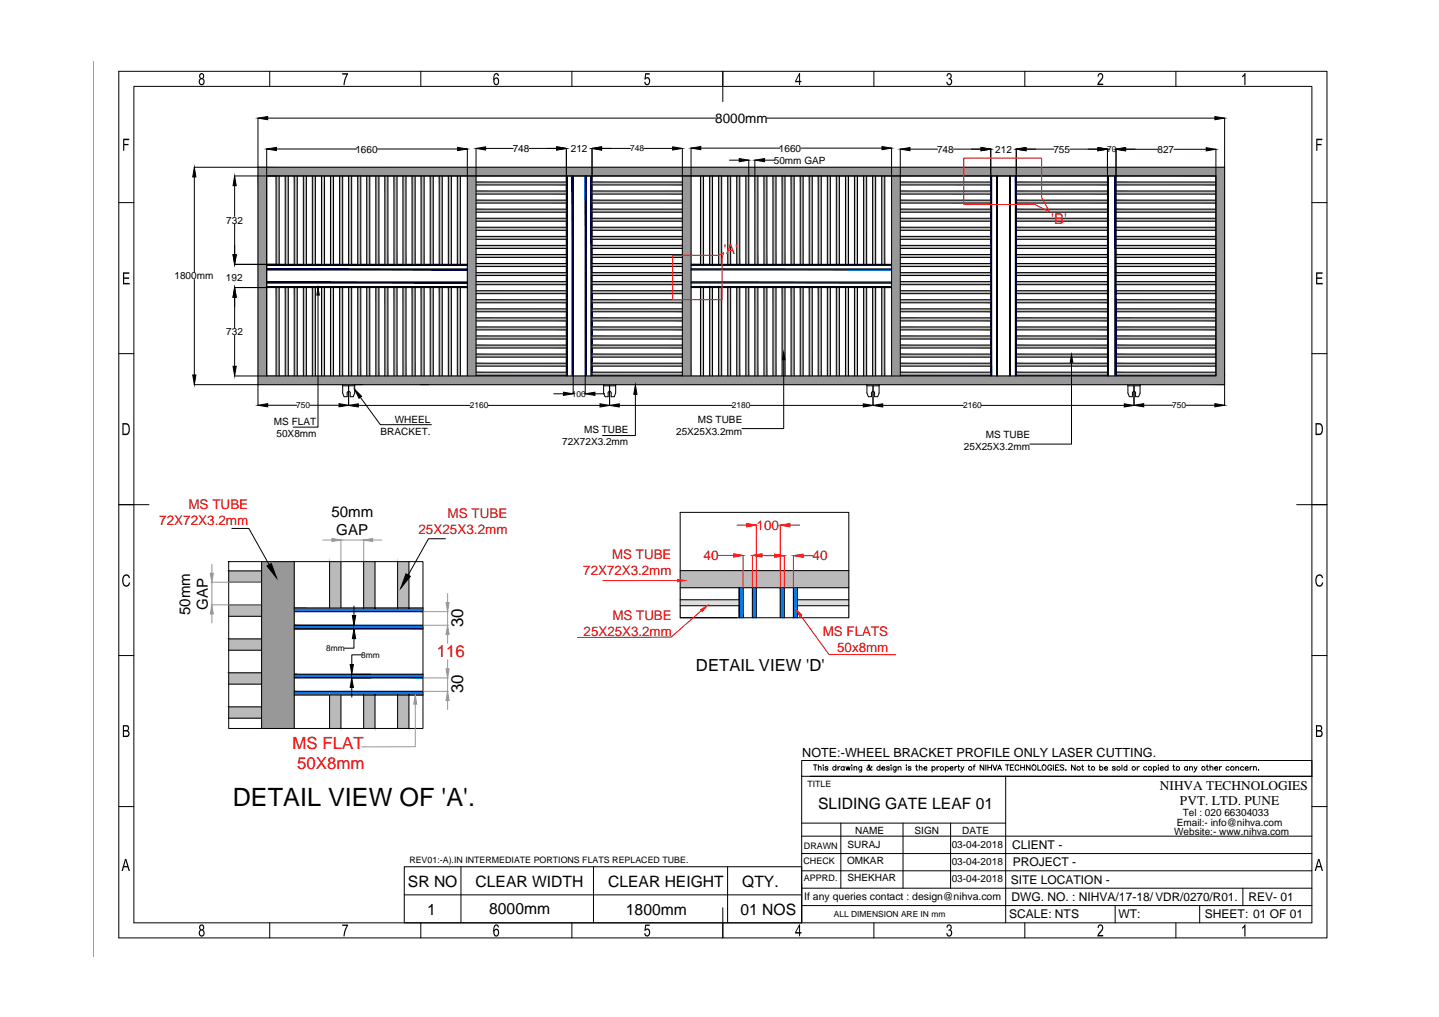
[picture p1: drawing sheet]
<svg xmlns="http://www.w3.org/2000/svg" width="420mm" height="297mm" viewBox="0 0 420 297" stroke-linecap="round" stroke-linejoin="round" font-family="sans-serif">
<!-- layer: 0 -->
<g fill="#bababa" stroke="#bababa" stroke-width=".29">
<path d="M209.9 74.5l.8-.4v.4z"/>
<path d="M198.6 171.7v8.7z"/>
<path d="M247.8 171.7v8.7z"/>
<path d="M325.9 53.2v.8h29.1zM325.9 53.2h29.1v.8z"/>
<path d="M296.7 53.2v.8h26.7zM296.7 53.2h26.7v.8z"/>
<path d="M325.9 55.8v.9h29.1zM325.9 55.8h29.1v.9z"/>
<path d="M296.7 55.8v.9h26.7zM296.7 55.8h26.7v.9z"/>
<path d="M325.9 58.5v.8h29.1zM325.9 58.5h29.1v.8z"/>
<path d="M296.7 58.5v.8h26.7zM296.7 58.5h26.7v.8z"/>
<path d="M325.9 61.1v.9h29.1zM325.9 61.1h29.1v.9z"/>
<path d="M296.7 61.1v.9h26.7zM296.7 61.1h26.7v.9z"/>
<path d="M325.9 63.8v.8h29.1zM325.9 63.8h29.1v.8z"/>
<path d="M296.7 63.8v.8h26.7zM296.7 63.8h26.7v.8z"/>
<path d="M325.9 66.4v.9h29.1zM325.9 66.4h29.1v.9z"/>
<path d="M296.7 66.4v.9h26.7zM296.7 66.4h26.7v.9z"/>
<path d="M325.9 69v.9h29.1zM325.9 69h29.1v.9z"/>
<path d="M296.7 69v.9h26.7zM296.7 69h26.7v.9z"/>
<path d="M325.9 71.7v.9h29.1zM325.9 71.7h29.1v.9z"/>
<path d="M296.7 71.7v.9h26.7zM296.7 71.7h26.7v.9z"/>
<path d="M325.9 74.3v.9h29.1zM325.9 74.3h29.1v.9z"/>
<path d="M296.7 74.3v.9h26.7zM296.7 74.3h26.7v.9z"/>
<path d="M325.9 77v.9h29.1zM325.9 77h29.1v.9z"/>
<path d="M296.7 77v.9h26.7zM296.7 77h26.7v.9z"/>
<path d="M325.9 79.6v.9h29.1zM325.9 79.6h29.1v.9z"/>
<path d="M296.7 79.6v.9h26.7zM296.7 79.6h26.7v.9z"/>
<path d="M325.9 82.3v.8h29.1zM325.9 82.3h29.1v.8z"/>
<path d="M296.7 82.3v.8h26.7zM296.7 82.3h26.7v.8z"/>
<path d="M325.9 84.9v.9h29.1zM325.9 84.9h29.1v.9z"/>
<path d="M296.7 84.9v.9h26.7zM296.7 84.9h26.7v.9z"/>
<path d="M325.9 87.5v.9h29.1zM325.9 87.5h29.1v.9z"/>
<path d="M296.7 87.5v.9h26.7zM296.7 87.5h26.7v.9z"/>
<path d="M325.9 90.2v.9h29.1zM325.9 90.2h29.1v.9z"/>
<path d="M296.7 90.2v.9h26.7zM296.7 90.2h26.7v.9z"/>
<path d="M325.9 92.8v.9h29.1zM325.9 92.8h29.1v.9z"/>
<path d="M296.7 92.8v.9h26.7zM296.7 92.8h26.7v.9z"/>
<path d="M325.9 95.5v.9h29.1zM325.9 95.5h29.1v.9z"/>
<path d="M296.7 95.5v.9h26.7zM296.7 95.5h26.7v.9z"/>
<path d="M325.9 98.1v.9h29.1zM325.9 98.1h29.1v.9z"/>
<path d="M296.7 98.1v.9h26.7zM296.7 98.1h26.7v.9z"/>
<path d="M325.9 100.8v.8h29.1zM325.9 100.8h29.1v.8z"/>
<path d="M296.7 100.8v.8h26.7zM296.7 100.8h26.7v.8z"/>
<path d="M325.9 103.4v.9h29.1zM325.9 103.4h29.1v.9z"/>
<path d="M296.7 103.4v.9h26.7zM296.7 103.4h26.7v.9z"/>
<path d="M325.9 106.1v.8h29.1zM325.9 106.1h29.1v.8z"/>
<path d="M296.7 106.1v.8h26.7zM296.7 106.1h26.7v.8z"/>
<path d="M325.9 108.7v.9h29.1zM325.9 108.7h29.1v.9z"/>
<path d="M296.7 108.7v.9h26.7zM296.7 108.7h26.7v.9z"/>
<path d="M133.5 84v25.8h.9zM133.5 84h.9v25.8z"/>
<path d="M130.9 84v25.8h.9zM130.9 84h.9v25.8z"/>
<path d="M128.2 84v25.8h.9zM128.2 84h.9v25.8z"/>
<path d="M125.6 84v25.8h.9zM125.6 84h.9v25.8z"/>
<path d="M123 84v25.8h.8zM123 84h.8v25.8z"/>
<path d="M120.3 84v25.8h.9zM120.3 84h.9v25.8z"/>
<path d="M117.7 84v25.8h.8zM117.7 84h.8v25.8z"/>
<path d="M115 84v25.8h.9zM115 84h.9v25.8z"/>
<path d="M112.4 84v25.8h.9zM112.4 84h.9v25.8z"/>
<path d="M109.7 84v25.8h.9zM109.7 84h.9v25.8z"/>
<path d="M107.1 84v25.8h.9zM107.1 84h.9v25.8z"/>
<path d="M104.5 84v25.8h.8zM104.5 84h.8v25.8z"/>
<path d="M101.8 84v25.8h.9zM101.8 84h.9v25.8z"/>
<path d="M99.2 84v25.8h.8zM99.2 84h.8v25.8z"/>
<path d="M96.5 84v25.8h.9zM96.5 84h.9v25.8z"/>
<path d="M93.9 84v25.8h.9zM93.9 84h.9v25.8z"/>
<path d="M91.2 84v25.8h.9zM91.2 84h.9v25.8z"/>
<path d="M88.6 84v25.8h.9zM88.6 84h.9v25.8z"/>
<path d="M85.9 84v25.8h.9zM85.9 84h.9v25.8z"/>
<path d="M83.3 84v25.8h.9zM83.3 84h.9v25.8z"/>
<path d="M80.6 84v25.8h.9zM80.6 84h.9v25.8z"/>
<path d="M139 53.2v.8h26.4zM139 53.2h26.4v.8z"/>
<path d="M139 55.8v.9h26.4zM139 55.8h26.4v.9z"/>
<path d="M139 58.5v.8h26.4zM139 58.5h26.4v.8z"/>
<path d="M139 61.1v.9h26.4zM139 61.1h26.4v.9z"/>
<path d="M139 63.8v.8h26.4zM139 63.8h26.4v.8z"/>
<path d="M139 66.4v.9h26.4zM139 66.4h26.4v.9z"/>
<path d="M139 69v.9h26.4zM139 69h26.4v.9z"/>
<path d="M139 71.7v.9h26.4zM139 71.7h26.4v.9z"/>
<path d="M139 74.3v.9h26.4zM139 74.3h26.4v.9z"/>
<path d="M139 77v.9h26.4zM139 77h26.4v.9z"/>
<path d="M139 79.6v.9h26.4zM139 79.6h26.4v.9z"/>
<path d="M139 82.3v.8h26.4zM139 82.3h26.4v.8z"/>
<path d="M139 84.9v.9h26.4zM139 84.9h26.4v.9z"/>
<path d="M139 87.5v.9h26.4zM139 87.5h26.4v.9z"/>
<path d="M139 90.2v.9h26.4zM139 90.2h26.4v.9z"/>
<path d="M139 92.8v.9h26.4zM139 92.8h26.4v.9z"/>
<path d="M139 95.5v.9h26.4zM139 95.5h26.4v.9z"/>
<path d="M139 98.1v.9h26.4zM139 98.1h26.4v.9z"/>
<path d="M139 100.8v.8h26.4zM139 100.8h26.4v.8z"/>
<path d="M139 103.4v.9h26.4zM139 103.4h26.4v.9z"/>
<path d="M139 106.1v.8h26.4zM139 106.1h26.4v.8z"/>
<path d="M139 108.7v.9h26.4zM139 108.7h26.4v.9z"/>
<path d="M172.9 53.2v.8h26.3zM172.9 53.2h26.3v.8z"/>
<path d="M172.9 55.8v.9h26.3zM172.9 55.8h26.3v.9z"/>
<path d="M172.9 58.5v.8h26.3zM172.9 58.5h26.3v.8z"/>
<path d="M172.9 61.1v.9h26.3zM172.9 61.1h26.3v.9z"/>
<path d="M172.9 63.8v.8h26.3zM172.9 63.8h26.3v.8z"/>
<path d="M172.9 66.4v.9h26.3zM172.9 66.4h26.3v.9z"/>
<path d="M172.9 69v.9h26.3zM172.9 69h26.3v.9z"/>
<path d="M172.9 71.7v.9h26.3zM172.9 71.7h26.3v.9z"/>
<path d="M172.9 74.3v.2h26.3zM172.9 74.3h26.3v.2z"/>
<path d="M196.4 74.5v.7h2.8zM196.4 74.5h2.8v.7z"/>
<path d="M172.9 74.5v.7h23.5zM172.9 74.5h23.5v.7z"/>
<path d="M196.4 77v.9h2.8zM196.4 77h2.8v.9z"/>
<path d="M172.9 77v.9h23.5zM172.9 77h23.5v.9z"/>
<path d="M196.4 79.6v.9h2.8zM196.4 79.6h2.8v.9z"/>
<path d="M172.9 79.6v.9h23.5zM172.9 79.6h23.5v.9z"/>
<path d="M196.4 82.3v.8h2.8zM196.4 82.3h2.8v.8z"/>
<path d="M172.9 82.3v.8h23.5zM172.9 82.3h23.5v.8z"/>
<path d="M196.4 84.9v.9h2.8zM196.4 84.9h2.8v.9z"/>
<path d="M172.9 84.9v.9h23.5zM172.9 84.9h23.5v.9z"/>
<path d="M172.9 87.5v.9h26.3zM172.9 87.5h26.3v.9z"/>
<path d="M172.9 90.2v.9h26.3zM172.9 90.2h26.3v.9z"/>
<path d="M172.9 92.8v.9h26.3zM172.9 92.8h26.3v.9z"/>
<path d="M172.9 95.5v.9h26.3zM172.9 95.5h26.3v.9z"/>
<path d="M172.9 98.1v.9h26.3zM172.9 98.1h26.3v.9z"/>
<path d="M172.9 100.8v.8h26.3zM172.9 100.8h26.3v.8z"/>
<path d="M172.9 103.4v.9h26.3zM172.9 103.4h26.3v.9z"/>
<path d="M172.9 106.1v.8h26.3zM172.9 106.1h26.3v.8z"/>
<path d="M172.9 108.7v.9h26.3zM172.9 108.7h26.3v.9z"/>
<path d="M209.8 51.4v22.7h.9zM209.8 51.4h.9v22.7z"/>
<path d="M209.8 74.1l.1 .4zM209.8 74.1h.9l-.8 .4z"/>
<path d="M207.2 51.4v23.1h.8zM207.2 51.4h.8v23.1z"/>
<path d="M204.5 51.4v23.1h.9zM204.5 51.4h.9v23.1z"/>
<path d="M257.4 51.4v25.8h.9zM257.4 51.4h.9v25.8z"/>
<path d="M254.8 51.4v25.8h.9zM254.8 51.4h.9v25.8z"/>
<path d="M252.2 51.4v25.8h.8zM252.2 51.4h.8v25.8z"/>
<path d="M249.5 51.4v25.8h.9zM249.5 51.4h.9v25.8z"/>
<path d="M246.9 51.4v25.8h.8zM246.9 51.4h.8v25.8z"/>
<path d="M244.2 51.4v25.8h.9zM244.2 51.4h.9v25.8z"/>
<path d="M241.6 51.4v25.8h.9zM241.6 51.4h.9v25.8z"/>
<path d="M238.9 51.4v25.8h.9zM238.9 51.4h.9v25.8z"/>
<path d="M236.3 51.4v25.8h.9zM236.3 51.4h.9v25.8z"/>
<path d="M233.7 51.4v25.8h.8zM233.7 51.4h.8v25.8z"/>
<path d="M231 51.4v25.8h.9zM231 51.4h.9v25.8z"/>
<path d="M228.4 51.4v25.8h.8zM228.4 51.4h.8v25.8z"/>
<path d="M225.7 51.4v25.8h.9zM225.7 51.4h.9v25.8z"/>
<path d="M223.1 51.4v25.8h.8zM223.1 51.4h.8v25.8z"/>
<path d="M220.4 51.4v25.8h.9zM220.4 51.4h.9v25.8z"/>
<path d="M217.8 51.4v25.8h.8zM217.8 51.4h.8v25.8z"/>
<path d="M215.1 51.4v25.8h.9zM215.1 51.4h.9v25.8z"/>
<path d="M212.5 51.4v25.8h.8zM212.5 51.4h.8v25.8z"/>
<path d="M209.8 74.5v2.7h.9zM209.8 74.5h.9v2.7z"/>
<path d="M207.2 74.5v2.7h.8zM207.2 74.5h.8v2.7z"/>
<path d="M204.5 74.5v2.7h.9zM204.5 74.5h.9v2.7z"/>
<path d="M209.8 84v3.5h.9zM209.8 84h.9v3.5z"/>
<path d="M207.2 84v3.5h.8zM207.2 84h.8v3.5z"/>
<path d="M204.5 84v3.5h.9zM204.5 84h.9v3.5z"/>
<path d="M257.4 84v25.8h.9zM257.4 84h.9v25.8z"/>
<path d="M254.8 84v25.8h.9zM254.8 84h.9v25.8z"/>
<path d="M252.2 84v25.8h.8zM252.2 84h.8v25.8z"/>
<path d="M249.5 84v25.8h.9zM249.5 84h.9v25.8z"/>
<path d="M246.9 84v25.8h.8zM246.9 84h.8v25.8z"/>
<path d="M244.2 84v25.8h.9zM244.2 84h.9v25.8z"/>
<path d="M241.6 84v25.8h.9zM241.6 84h.9v25.8z"/>
<path d="M238.9 84v25.8h.9zM238.9 84h.9v25.8z"/>
<path d="M236.3 84v25.8h.9zM236.3 84h.9v25.8z"/>
<path d="M233.7 84v25.8h.8zM233.7 84h.8v25.8z"/>
<path d="M231 84v25.8h.9zM231 84h.9v25.8z"/>
<path d="M228.4 84v25.8h.8zM228.4 84h.8v25.8z"/>
<path d="M225.7 84v25.8h.9zM225.7 84h.9v25.8z"/>
<path d="M223.1 84v25.8h.8zM223.1 84h.8v25.8z"/>
<path d="M220.4 84v25.8h.9zM220.4 84h.9v25.8z"/>
<path d="M217.8 84v25.8h.8zM217.8 84h.8v25.8z"/>
<path d="M215.1 84v25.8h.9zM215.1 84h.9v25.8z"/>
<path d="M212.5 84v25.8h.8zM212.5 84h.8v25.8z"/>
<path d="M209.8 87.5v22.3h.9zM209.8 87.5h.9v22.3z"/>
<path d="M207.2 87.5v22.3h.8zM207.2 87.5h.8v22.3z"/>
<path d="M204.5 87.5v22.3h.9zM204.5 87.5h.9v22.3z"/>
<path d="M80.6 51.4v25.8h.9zM80.6 51.4h.9v25.8z"/>
<path d="M115 51.4v25.8h.9zM115 51.4h.9v25.8z"/>
<path d="M112.4 51.4v25.8h.9zM112.4 51.4h.9v25.8z"/>
<path d="M99.2 51.4v25.8h.8zM99.2 51.4h.8v25.8z"/>
<path d="M130.9 51.4v25.8h.9zM130.9 51.4h.9v25.8z"/>
<path d="M107.1 51.4v25.8h.9zM107.1 51.4h.9v25.8z"/>
<path d="M133.5 51.4v25.8h.9zM133.5 51.4h.9v25.8z"/>
<path d="M117.7 51.4v25.8h.8zM117.7 51.4h.8v25.8z"/>
<path d="M109.7 51.4v25.8h.9zM109.7 51.4h.9v25.8z"/>
<path d="M104.5 51.4v25.8h.8zM104.5 51.4h.8v25.8z"/>
<path d="M125.6 51.4v25.8h.9zM125.6 51.4h.9v25.8z"/>
<path d="M91.2 51.4v25.8h.9zM91.2 51.4h.9v25.8z"/>
<path d="M85.9 51.4v25.8h.9zM85.9 51.4h.9v25.8z"/>
<path d="M128.2 51.4v25.8h.9zM128.2 51.4h.9v25.8z"/>
<path d="M123 51.4v25.8h.8zM123 51.4h.8v25.8z"/>
<path d="M101.8 51.4v25.8h.9zM101.8 51.4h.9v25.8z"/>
<path d="M96.5 51.4v25.8h.9zM96.5 51.4h.9v25.8z"/>
<path d="M93.9 51.4v25.8h.9zM93.9 51.4h.9v25.8z"/>
<path d="M83.3 51.4v25.8h.9zM83.3 51.4h.9v25.8z"/>
<path d="M88.6 51.4v25.8h.9zM88.6 51.4h.9v25.8z"/>
<path d="M120.3 51.4v25.8h.9zM120.3 51.4h.9v25.8z"/>
<path d="M280.9 53.2v.8h8.4zM280.9 53.2h8.4v.8z"/>
<path d="M262.9 53.2v.8h18zM262.9 53.2h18v.8z"/>
<path d="M280.9 55.8v.9h8.4zM280.9 55.8h8.4v.9z"/>
<path d="M262.9 55.8v.9h18zM262.9 55.8h18v.9z"/>
<path d="M280.9 58.5v.8h8.4zM280.9 58.5h8.4v.8z"/>
<path d="M262.9 58.5v.8h18zM262.9 58.5h18v.8z"/>
<path d="M262.9 61.1v.9h26.4zM262.9 61.1h26.4v.9z"/>
<path d="M262.9 63.8v.8h26.4zM262.9 63.8h26.4v.8z"/>
<path d="M262.9 66.4v.9h26.4zM262.9 66.4h26.4v.9z"/>
<path d="M262.9 69v.9h26.4zM262.9 69h26.4v.9z"/>
<path d="M262.9 71.7v.9h26.4zM262.9 71.7h26.4v.9z"/>
<path d="M262.9 74.3v.9h26.4zM262.9 74.3h26.4v.9z"/>
<path d="M262.9 77v.9h26.4zM262.9 77h26.4v.9z"/>
<path d="M262.9 79.6v.9h26.4zM262.9 79.6h26.4v.9z"/>
<path d="M262.9 82.3v.8h26.4zM262.9 82.3h26.4v.8z"/>
<path d="M262.9 84.9v.9h26.4zM262.9 84.9h26.4v.9z"/>
<path d="M262.9 87.5v.9h26.4zM262.9 87.5h26.4v.9z"/>
<path d="M262.9 90.2v.9h26.4zM262.9 90.2h26.4v.9z"/>
<path d="M262.9 92.8v.9h26.4zM262.9 92.8h26.4v.9z"/>
<path d="M262.9 95.5v.9h26.4zM262.9 95.5h26.4v.9z"/>
<path d="M262.9 98.1v.9h26.4zM262.9 98.1h26.4v.9z"/>
<path d="M262.9 100.8v.8h26.4zM262.9 100.8h26.4v.8z"/>
<path d="M262.9 103.4v.9h26.4zM262.9 103.4h26.4v.9z"/>
<path d="M262.9 106.1v.8h26.4zM262.9 106.1h26.4v.8z"/>
<path d="M262.9 108.7v.9h26.4zM262.9 108.7h26.4v.9z"/>
<path d="M106.2 203v9.8h3.3zM106.2 203h3.3v9.8z"/>
<path d="M116.1 203v9.8h3.3zM116.1 203h3.3v9.8z"/>
<path d="M66.8 166.8v3.3h9.6zM66.8 166.8h9.6v3.3z"/>
<path d="M66.8 196.5v3.3h9.6zM66.8 196.5h9.6v3.3z"/>
<path d="M66.8 186.6v3.3h9.6zM66.8 186.6h9.6v3.3z"/>
<path d="M66.8 176.7v3.3h9.6zM66.8 176.7h9.6v3.3z"/>
<path d="M66.8 206.5v3.3h9.6zM66.8 206.5h9.6v3.3z"/>
<path d="M116.1 164v13.6h3.3zM116.1 164h3.3v13.6z"/>
<path d="M106.2 164v13.6h3.3zM106.2 164h3.3v13.6z"/>
<path d="M96.2 164v13.6h3.3zM96.2 164h3.3v13.6z"/>
<path d="M96.2 203v9.8h3.3zM96.2 203h3.3v9.8z"/>
<path d="M198.6 166.7v5h49.2zM198.6 166.7h49.2v5z"/>
</g>
<g fill="#989898" stroke="#989898" stroke-width=".29">
<path d="M130.2 176h.9l-.4 2.6z"/>
<path d="M130.7 182.6l.4 2.7h-.9z"/>
<path d="M130.2 195.3h.9l-.4 2.7z"/>
<path d="M130.7 201.9l.4 2.7h-.9z"/>
<path d="M121.3 203l.4 2.7h-.9z"/>
<path d="M96.9 157.3l2.6 .4-2.6 .5z"/>
<path d="M106.2 157.7l2.6-.4v.9z"/>
<path d="M61.4 167.4h.9l-.4 2.7z"/>
<path d="M61.9 176.7l.4 2.6h-.9z"/>
<path d="M136.5 51.4v58.4h2.5zM136.5 51.4h2.5v58.4z"/>
<path d="M260.3 51.4v58.4h2.6zM260.3 51.4h2.6v58.4z"/>
<path d="M199.2 51.4v58.4h2.6zM199.2 51.4h2.6v58.4z"/>
<path d="M75.3 48.9v2.5h282.3zM75.3 48.9h282.3v2.5z"/>
<path d="M355 51.4v58.4h2.6zM355 51.4h2.6v58.4z"/>
<path d="M75.3 51.4v58.4h2.6zM75.3 51.4h2.6v58.4z"/>
<path d="M75.3 109.8v2.6h282.3zM75.3 109.8h282.3v2.6z"/>
<path d="M76.4 164v48.8h9.5zM76.4 164h9.5v48.8z"/>
</g>
<g fill="#00f" stroke="#00f" stroke-width=".29">
<path d="M165.4 51.4v58.4h.3zM165.4 51.4h.3v58.4z"/>
<path d="M167.1 51.4v58.4h.3zM167.1 51.4h.3v58.4z"/>
<path d="M172.6 51.4v58.4h.3zM172.6 51.4h.3v58.4z"/>
<path d="M170.9 51.4v58.4h.3zM170.9 51.4h.3v58.4z"/>
<path d="M296.5 51.4v58.4h.2zM296.5 51.4h.2v58.4z"/>
<path d="M294.8 51.4v58.4h.2zM294.8 51.4h.2v58.4z"/>
<path d="M291 51.4v58.4h.2zM291 51.4h.2v58.4z"/>
<path d="M289.3 51.4v58.4h.2zM289.3 51.4h.2v58.4z"/>
<path d="M325.6 51.4v58.4h.3zM325.6 51.4h.3v58.4z"/>
<path d="M323.4 51.4v58.4h.3zM323.4 51.4h.3v58.4z"/>
<path d="M77.9 77.2v.3h58.6zM77.9 77.2h58.6v.3z"/>
<path d="M77.9 82.4v.2h58.6zM77.9 82.4h58.6v.2z"/>
<path d="M77.9 83.7v.3h58.6zM77.9 83.7h58.6v.3z"/>
<path d="M77.9 78.6v.2h58.6zM77.9 78.6h58.6v.2z"/>
</g>
<g fill="#007fff" stroke="#007fff" stroke-width=".29">
<path d="M231.7 171.7h1.1z"/>
<path d="M227.8 171.7h1.2z"/>
<path d="M219.7 171.7h1.1z"/>
<path d="M215.8 171.7h1.2z"/>
<path d="M201.8 82.4v.2h58.5zM201.8 82.4h58.5v.2z"/>
<path d="M201.8 77.2v.3h58.5zM201.8 77.2h58.5v.3z"/>
<path d="M201.8 78.6v.2h58.5zM201.8 78.6h58.5v.2z"/>
<path d="M201.8 83.7v.3h58.5zM201.8 83.7h58.5v.3z"/>
<path d="M85.9 182.6v1.1h37.6zM85.9 182.6h37.6v1.1z"/>
<path d="M85.9 201.9v1.1h37.6zM85.9 201.9h37.6v1.1z"/>
<path d="M85.9 196.9v1.1h37.6zM85.9 196.9h37.6v1.1z"/>
<path d="M85.9 177.6v1h37.6zM85.9 177.6h37.6v1z"/>
<path d="M231.7 171.7v8.7h1.1zM231.7 171.7h1.1v8.7z"/>
<path d="M227.8 171.7v8.7h1.2zM227.8 171.7h1.2v8.7z"/>
<path d="M219.7 171.7v8.7h1.1zM219.7 171.7h1.1v8.7z"/>
<path d="M215.8 171.7v8.7h1.2zM215.8 171.7h1.2v8.7z"/>
</g>
<g fill="none" stroke="#000" stroke-width=".29">
<path d="M34.7 20.8h352.7v253.1h-352.7zM39.1 25.2h343.9v244.3h-343.9zM75.3 34.5v83.9M78.2 34.5h130.8M78.8 20.8v4.4M122.9 20.8v4.4M167 20.8v4.4M211 20.8v8.9M223.9 34.5h130.8M255.2 20.8v4.4M299.2 20.8v4.4M343.3 20.8v4.4"/>
<path d="M357.6 34.5v83.9M34.7 59.2h4.4M56.7 48.9h300.9M56.7 51.7v27.8M68.5 51.4h286.5M68.5 54.2v9M77.9 51.4h277.1v58.4h-277.1zM77.9 43.5v66.3h-9.4M80.6 51.4v25.8M80.7 43.5h23.4M81.5 51.4v25.8M83.3 51.4v25.8"/>
<path d="M84.2 51.4v25.8M85.9 51.4v25.8M86.8 51.4v25.8M88.6 51.4v25.8M89.5 51.4v25.8M91.2 51.4v25.8M92.1 51.4v25.8M93.9 51.4v25.8M94.8 51.4v25.8M96.5 51.4v25.8M97.4 51.4v25.8M99.2 51.4v25.8"/>
<path d="M100 51.4v25.8M101.8 51.4v25.8M102.7 51.4v25.8M104.5 51.4v25.8M105.3 51.4v25.8M107.1 51.4v25.8M108 51.4v25.8M109.7 51.4v25.8M110.2 43.5h23.4M110.6 51.4v25.8M112.4 51.4v25.8M113.3 51.4v25.8"/>
<path d="M115 51.4v25.8M115.9 51.4v25.8M117.7 51.4v25.8M118.5 51.4v25.8M120.3 51.4v25.8M121.2 51.4v25.8M123 51.4v25.8M123.8 51.4v25.8M125.6 51.4v25.8M126.5 51.4v25.8M128.2 51.4v25.8M129.1 51.4v25.8"/>
<path d="M130.9 51.4v25.8M131.8 51.4v25.8M133.5 51.4v25.8M134.4 51.4v25.8M136.5 43.5v66.3M139 58.5h26.4M139 59.3h26.4M139 53.2h26.4M139 43.3v66.5M139 56.7h26.4M139 54h26.4M139 55.8h26.4"/>
<path d="M141.8 43.3h8M154.5 43.3h8M165.4 43.3v66.5M165.7 51.4v58.4M167.1 51.4v58.4M167.4 51.4v63.6M170.9 51.4v63.6M171.2 51.4v58.4M172.6 51.4v58.4M172.9 58.5h26.3M172.9 59.3h26.3M172.9 53.2h26.3"/>
<path d="M172.9 43.3v66.5M172.9 56.7h26.3M172.9 54h26.3M172.9 55.8h26.3M175.7 43.3h8.4M188 43.3h8.4M199.2 43.3v66.5M201.8 43.3v66.5M204.5 51.4v25.8M204.6 43.3h23.2M205.4 51.4v25.8M207.2 51.4v25.8"/>
<path d="M208 51.4v25.8M209.8 51.4v25.8M210.7 51.4v25.8M212.5 51.4v25.8M213 46.8h2.8M213.3 51.4v25.8M215.1 51.4v25.8M216 51.4v25.8M217.8 51.4v25.8M218.6 46.8v30.4M220.4 46.8v30.4M221.3 51.4v25.8"/>
<path d="M223.1 51.4v25.8M223.2 46.8h2.8M223.9 51.4v25.8M225.7 51.4v25.8M226.6 51.4v25.8M228.4 51.4v25.8M229.2 51.4v25.8M231 51.4v25.8M231.9 51.4v25.8M233.7 51.4v25.8M233.9 43.3h23.6M234.5 51.4v25.8"/>
<path d="M236.3 51.4v25.8M237.2 51.4v25.8M238.9 51.4v25.8M239.8 51.4v25.8M241.6 51.4v25.8M242.5 51.4v25.8M244.2 51.4v25.8M245.1 51.4v25.8M246.9 51.4v25.8M247.7 51.4v25.8M249.5 51.4v25.8M250.4 51.4v25.8"/>
<path d="M252.2 51.4v25.8M253 51.4v25.8M254.8 51.4v25.8M255.7 51.4v25.8M257.4 51.4v25.8M258.3 51.4v25.8M260.3 43.3v66.5M262.9 58.5h26.4M262.9 59.3h26.4M262.9 53.2h26.4M262.9 43.6v66.2M262.9 56.7h26.4"/>
<path d="M262.9 54h26.4M262.9 55.8h26.4M265.7 43.6h8M278.4 43.6h8M289.3 43.6v66.2M289.5 51.4v58.4M291 51.4v58.4M291.2 51.4v58.4M294.8 51.4v58.4M295 51.4v58.4M296.5 51.4v58.4M296.7 58.5h26.7"/>
<path d="M296.7 59.3h26.7M296.7 53.2h26.7M296.7 56.7h26.7M296.7 54h26.7M296.7 55.8h26.7M296.7 43.6v66.2M299.6 43.6h8.1M312.4 43.6h8.2M323.4 43.6v66.2M323.7 51.4v58.4M325.6 51.4v58.4M325.9 58.5h29.1"/>
<path d="M325.9 59.3h29.1M325.9 53.2h29.1M325.9 56.7h29.1M325.9 54h29.1M325.9 55.8h29.1M325.9 43.6v66.2M328.6 43.6h9.5M342.8 43.6h9.4M355 43.6v66.2M383 59.2h4.4M68.5 77.2h68M68.5 65.4v9"/>
<path d="M77.9 77.5h58.6M77.9 78.6h58.6M77.9 78.8h58.6M139 62h26.4M139 64.6h26.4M139 61.1h26.4M139 72.6h26.4M139 63.8h26.4M139 69.9h26.4M139 75.2h26.4M139 79.6h26.4M139 71.7h26.4"/>
<path d="M139 77h26.4M139 77.9h26.4M139 74.3h26.4M139 66.4h26.4M139 67.3h26.4M139 69h26.4M172.9 62h26.3M172.9 64.6h26.3M172.9 61.1h26.3M172.9 72.6h26.3M172.9 63.8h26.3M172.9 69.9h26.3"/>
<path d="M172.9 75.2h26.3M172.9 79.6h26.3M172.9 71.7h26.3M172.9 77h26.3M172.9 77.9h26.3M172.9 74.3h26.3M172.9 66.4h26.3M172.9 67.3h26.3M172.9 69h26.3M201.8 77.5h58.5M201.8 78.6h58.5M201.8 77.2h58.5"/>
<path d="M201.8 78.8h58.5M262.9 62h26.4M262.9 64.6h26.4M262.9 61.1h26.4M262.9 72.6h26.4M262.9 63.8h26.4M262.9 69.9h26.4M262.9 75.2h26.4M262.9 79.6h26.4M262.9 71.7h26.4M262.9 77h26.4M262.9 77.9h26.4"/>
<path d="M262.9 74.3h26.4M262.9 66.4h26.4M262.9 67.3h26.4M262.9 69h26.4M296.7 62h26.7M296.7 64.6h26.7M296.7 61.1h26.7M296.7 72.6h26.7M296.7 63.8h26.7M296.7 69.9h26.7M296.7 75.2h26.7M296.7 79.6h26.7"/>
<path d="M296.7 71.7h26.7M296.7 77h26.7M296.7 77.9h26.7M296.7 74.3h26.7M296.7 66.4h26.7M296.7 67.3h26.7M296.7 69h26.7M325.9 62h29.1M325.9 64.6h29.1M325.9 61.1h29.1M325.9 72.6h29.1M325.9 63.8h29.1"/>
<path d="M325.9 69.9h29.1M325.9 75.2h29.1M325.9 79.6h29.1M325.9 71.7h29.1M325.9 77h29.1M325.9 77.9h29.1M325.9 74.3h29.1M325.9 66.4h29.1M325.9 67.3h29.1M325.9 69h29.1M56.7 81.7v27.8M68.5 84h68"/>
<path d="M68.5 86.8v9M68.5 98v9M77.9 82.4h58.6M77.9 82.6h58.6M77.9 83.7h58.6M80.6 84v25.8M81.5 84v25.8M83.3 84v25.8M84.2 84v25.8M85.9 84v25.8M86.8 84v25.8M88.6 84v25.8"/>
<path d="M89.5 84v25.8M91.2 84v25.8M92.1 84v25.8M92.9 86.2v38.6h-7.3M93.9 84v25.8M94.8 84v25.8M96.5 84v25.8M97.4 84v25.8M99.2 84v25.8M100 84v25.8M101.8 84v25.8M102.7 84v25.8"/>
<path d="M104.5 84v25.8M105.3 84v25.8M107.1 84v25.8M108 84v25.8M109.7 84v25.8M110.6 84v25.8M112.4 84v25.8M113.3 84v25.8M115 84v25.8M115.9 84v25.8M117.7 84v25.8M118.5 84v25.8"/>
<path d="M120.3 84v25.8M121.2 84v25.8M123 84v25.8M123.8 84v25.8M125.6 84v25.8M126.5 84v25.8M128.2 84v25.8M129.1 84v25.8M130.9 84v25.8M131.8 84v25.8M133.5 84v25.8M134.4 84v25.8"/>
<path d="M139 96.4h26.4M139 85.8h26.4M139 92.8h26.4M139 80.5h26.4M139 82.3h26.4M139 93.7h26.4M139 84.9h26.4M139 87.5h26.4M139 83.1h26.4M139 91.1h26.4M139 98.1h26.4M139 99h26.4"/>
<path d="M139 95.5h26.4M139 88.4h26.4M139 90.2h26.4M172.9 96.4h26.3M172.9 85.8h26.3M172.9 92.8h26.3M172.9 80.5h26.3M172.9 82.3h26.3M172.9 93.7h26.3M172.9 84.9h26.3M172.9 87.5h26.3M172.9 83.1h26.3"/>
<path d="M172.9 91.1h26.3M172.9 98.1h26.3M172.9 99h26.3M172.9 95.5h26.3M172.9 88.4h26.3M172.9 90.2h26.3M201.8 82.4h58.5M201.8 82.6h58.5M201.8 84h58.5M201.8 83.7h58.5M204.5 84v25.8M205.4 84v25.8"/>
<path d="M207.2 84v25.8M208 84v25.8M209.8 84v25.8M210.7 84v25.8M212.5 84v25.8M213.3 84v25.8M215.1 84v25.8M216 84v25.8M217.8 84v25.8M218.6 84v25.8M220.4 84v25.8M221.3 84v25.8"/>
<path d="M223.1 84v25.8M223.9 84v25.8M225.7 84v25.8M226.6 84v25.8M228.4 84v25.8M229.2 84v25.8M231 84v25.8M231.9 84v25.8M233.7 84v25.8M234.5 84v25.8M236.3 84v25.8M237.2 84v25.8"/>
<path d="M238.9 84v25.8M239.8 84v25.8M241.6 84v25.8M242.5 84v25.8M244.2 84v25.8M245.1 84v25.8M246.9 84v25.8M247.7 84v25.8M249.5 84v25.8M250.4 84v25.8M252.2 84v25.8M253 84v25.8"/>
<path d="M254.8 84v25.8M255.7 84v25.8M257.4 84v25.8M258.3 84v25.8M262.9 96.4h26.4M262.9 85.8h26.4M262.9 92.8h26.4M262.9 80.5h26.4M262.9 82.3h26.4M262.9 93.7h26.4M262.9 84.9h26.4M262.9 87.5h26.4"/>
<path d="M262.9 83.1h26.4M262.9 91.1h26.4M262.9 98.1h26.4M262.9 99h26.4M262.9 95.5h26.4M262.9 88.4h26.4M262.9 90.2h26.4M296.7 96.4h26.7M296.7 85.8h26.7M296.7 92.8h26.7M296.7 80.5h26.7M296.7 82.3h26.7"/>
<path d="M296.7 93.7h26.7M296.7 84.9h26.7M296.7 87.5h26.7M296.7 83.1h26.7M296.7 91.1h26.7M296.7 98.1h26.7M296.7 99h26.7M296.7 95.5h26.7M296.7 88.4h26.7M296.7 90.2h26.7M325.7 92.8h29.3M325.7 93.7h29.3"/>
<path d="M325.9 96.4h29.1M325.9 85.8h29.1M325.9 80.5h29.1M325.9 82.3h29.1M325.9 84.9h29.1M325.9 87.5h29.1M325.9 83.1h29.1M325.9 91.1h29.1M325.9 98.1h29.1M325.9 99h29.1M325.9 95.5h29.1M325.9 88.4h29.1"/>
<path d="M325.9 90.2h29.1M34.7 103.3h4.4M56.7 112.4h300.9M78.2 118.4h8.4M90.5 118.4h8.5M100 112.4v2.4l.5 1.1h.9v-1.2a.44 .44 0 0 1 .4-.4 .44 .44 0 0 1 .4 .4v1.2h.9l.5-1.1v-2.4M100 112.7h3.6M101.8 112.7v5.7M104.6 118.4h32.7M105.2 116l5.9 8h14.9M139 100.8h26.4M139 106.9h26.4"/>
<path d="M139 103.4h26.4M139 106.1h26.4M139 101.6h26.4M139 108.7h26.4M139 104.3h26.4M139 109.6h26.4M142.6 118.4h32.6M161.7 115h2.8M172.9 100.8h26.3M172.9 106.9h26.3M172.9 103.4h26.3M172.9 106.1h26.3"/>
<path d="M172.9 101.6h26.3M172.9 108.7h26.3M172.9 104.3h26.3M172.9 109.6h26.3M173.7 115h2.8M176.2 112.4v2.4l.5 1.1h.9v-1.2a.44 .44 0 0 1 .4-.4 .44 .44 0 0 1 .4 .4v1.2h.9l.5-1.1v-2.4M176.2 112.7h3.6M178 112.7v5.7M180.8 118.4h33M185.5 115.2v12h-9.6M219.1 118.4h33M228.8 105.1v20.1h-12.2"/>
<path d="M253.1 112.4v2.4l.4 1.1h.9l.1-1.2a.44 .44 0 0 1 .4-.4 .44 .44 0 0 1 .5 .4v1.2h.9l.4-1.1v-2.4M253.1 112.7h3.6M254.9 112.7v5.7M257.7 118.4h23.6M262.9 100.8h26.4M262.9 106.9h26.4M262.9 103.4h26.4M262.9 106.1h26.4M262.9 101.6h26.4M262.9 108.7h26.4M262.9 104.3h26.4M262.9 109.6h26.4"/>
<path d="M286.6 118.4h41.7M296.7 100.8h26.7M296.7 106.9h26.7M296.7 103.4h26.7M296.7 106.1h26.7M296.7 101.6h26.7M296.7 108.7h26.7M296.7 104.3h26.7M296.7 109.6h26.7M312.9 105.8v23.9h-12.2M325.9 100.8h29.1M325.9 106.9h29.1"/>
<path d="M325.9 103.4h29.1M325.9 106.1h29.1M325.9 101.6h29.1M325.9 108.7h29.1M325.9 104.3h29.1M325.9 109.6h29.1M329.3 112.4v2.4l.4 1.1h.9l.1-1.2a.44 .44 0 0 1 .4-.4 .44 .44 0 0 1 .5 .4v1.2h.9l.4-1.1v-2.4M329.3 112.7h3.6M331.1 112.7v5.7M333.9 118.4h8.5M346.3 118.4h8.4M383 103.3h4.4"/>
<path d="M34.7 147.4h8.8M67.7 154.3h5l5.9 10.6M130.1 157.4h-5l-5.9 10.5M198.6 149.6h49.2v30.8h-49.2zM378.6 147.4h8.8M66.8 164h56.7v48.8h-56.7zM66.8 166.8h9.6M66.8 170.1h9.6M66.8 176.7h9.6M76.4 164v48.8M85.9 164v48.8M85.9 178.6h37.6"/>
<path d="M85.9 177.6h37.6M96.2 164v13.6M99.5 164v13.6M103.3 177v2.8M106.2 164v13.6M109.5 164v13.6M116.1 164v13.6M119.4 164v13.6M198.6 175.2h17.2M198.6 176.9h17.2M198.6 171.7h49.2M198.6 166.7h49.2"/>
<path d="M215.8 171.7v8.7M217 171.7v8.7M219.7 171.7v8.7M220.8 171.7v8.7M227.8 171.7v8.7M229 171.7v8.7M231.7 171.7v8.7M232.8 175.2h15M232.8 176.9h15M232.8 171.7v8.7M34.7 191.5h4.4M66.8 180h9.6"/>
<path d="M66.8 186.6h9.6M66.8 189.9h9.6M66.8 196.5h9.6M66.8 199.8h9.6M85.9 183.7h37.6M85.9 182.6h37.6M85.9 196.9h37.6M85.9 198h37.6M103.3 186.5v2.8h-2.7M105.6 191.3h-2.9v2.8M198.6 180.4h16.6M383 191.5h4.4"/>
<path d="M66.8 206.5h9.6M66.8 209.8h9.6M85.9 201.9h37.6M85.9 203h37.6M96.2 203v9.8M99.5 203v9.8M102.7 200.8v2.8M106.2 203v9.8M109.5 203v9.8M116.1 203v9.8M119.4 203v9.8M34.7 235.6h4.4"/>
<path d="M234.1 222.1h148.9v4.6h-148.9zM234.1 226.7v42.8M236.6 226.7h146.4M237.5 223.4h1.1M238 223.4v1.6M238.9 224.2l.4-.3 .4 .1v1M238.9 223.4v1.6M240.3 223.5h.1M240.4 224v1M241.7 224.2l-.3-.3-.4 .1v.3l.7 .4-.3 .3-.5-.3M244.1 224.2a.52 .52 0 0 0-.8-.1 .52 .52 0 0 0 0 .7 .52 .52 0 0 0 .8-.1M244.1 223.4v1.6"/>
<path d="M244.7 223.9v1.1M245.3 223.9l-.4 .1-.2 .4M246.5 224.2a.52 .52 0 0 0-.8-.1 .52 .52 0 0 0 0 .7 .52 .52 0 0 0 .8-.1M246.5 223.9v1.1M247 223.9l.3 1.1 .3-1.1 .3 1.1 .3-1.1M248.7 223.5h.1M248.7 224v1M249.4 224.2l.3-.3 .4 .1 .1 1M249.4 223.9v1.1M251.6 223.9v1.4l-.7 .1M251.6 224.2a.5 .5 0 0 0-.7-.1 .5 .5 0 0 0 0 .7 .5 .5 0 0 0 .7-.1M254.6 224.1l-.1-.2a1.27 1.27 0 0 1-1.2 1l-.1-.5 .7-.6-.2-.4-.2 .2v.4l.7 .9 .4-.1"/>
<path d="M256.9 224.2a.5 .5 0 0 0-.7-.1 .5 .5 0 0 0 0 .7 .5 .5 0 0 0 .7-.1M256.9 223.4v1.6M257.5 224.4h.9a.51 .51 0 0 0-.7-.3 .51 .51 0 0 0-.2 .7 .51 .51 0 0 0 .7 .1l.2-.2M259.6 224.2l-.3-.3-.5 .3 .8 .3v.4h-.7l-.1-.2M260.1 223.5h.1M260.2 224v1M261.6 223.9l-.1 1.4-.5 .1M261.6 224.2a.5 .5 0 0 0-.7-.1 .5 .5 0 0 0 0 .7 .5 .5 0 0 0 .7-.1M262.2 224.2l.4-.3 .4 .1 .1 1M262.2 223.9v1.1M264.6 223.5h.1M264.6 224v1"/>
<path d="M266 224.2l-.3-.3-.5 .1v.3l.8 .4-.3 .3-.6-.3M267.3 223.9h.6M267.6 223.4v1.3v.2l.3 .1M268.4 224.2l.4-.3 .3 .1 .1 1M268.4 223.4v1.6M269.8 224.4h.9a.52 .52 0 0 0-.7-.4 .52 .52 0 0 0-.4 .7 .52 .52 0 0 0 .8 .3l.3-.3M272.1 224.2a.52 .52 0 0 1 .8-.1 .52 .52 0 0 1 0 .7 .52 .52 0 0 1-.8-.1M272.1 223.9v1.6M273.6 223.9v1.1M274.2 223.9l-.4 .1-.2 .4M276 224.2a.5 .5 0 0 1 .8-.1 .5 .5 0 0 1 0 .7 .5 .5 0 0 1-.8-.1M276 223.9v1.6"/>
<path d="M277.4 224.4h.9a.52 .52 0 0 0-.7-.4 .52 .52 0 0 0-.3 .7 .52 .52 0 0 0 .7 .3l.3-.3M278.8 223.9v1.1M279.4 223.9l-.4 .1-.2 .4M279.6 223.9h.6M279.9 223.4v1.3l.1 .2 .3 .1M280.6 223.9l.4 1.1 .4-1.1M281 225l-.5 .5M284.2 223.9h.5M284.7 223.4l-.3 .3v1.3M287.2 223.4v1.6l-1-1.6v1.6M287.8 223.4v1.6M288.4 223.4v1.6"/>
<path d="M288.4 224.2h1.1M289.5 223.4v1.6M289.9 223.4l.6 1.6 .6-1.6M291.3 225l.6-1.6 .6 1.6M291.5 224.5h.7M293.6 223.4h1M293.6 226.7v42.8M294.1 223.4v1.6M295 224.2h.6M296 223.4h-1v1.6h1M297.5 223.8a.56 .56 0 0 0-.7-.4 .56 .56 0 0 0-.4 .6v.4a.56 .56 0 0 0 .4 .6 .56 .56 0 0 0 .7-.4M298 224.2h1.1"/>
<path d="M298 223.4v1.6M299.1 223.4v1.6M300.8 223.4v1.6l-1.1-1.6v1.6M301.4 223.6l.4-.2a.77 .77 0 0 1 .7 .8 .77 .77 0 0 1-.9 .7l-.3-.5zM303 223.4v1.6h.9M304.4 223.6l.3-.2a.77 .77 0 0 1 .8 .8 .77 .77 0 0 1-.9 .7l-.3-.5zM307.1 223.8a.59 .59 0 0 0-.7-.4 .59 .59 0 0 0-.5 .6v.4a.57 .57 0 0 0 .6 .6 .57 .57 0 0 0 .6-.6h-.4M307.6 223.4v1.6M308.2 224.2h.6M309.2 223.4h-1v1.6h1M310.6 223.6l-.4-.2-.6 .2 .1 .4 .8 .4 .1 .3-.4 .3-.6-.3M311.1 224.9h.2z"/>
<path d="M313.9 223.4v1.6l-1-1.6v1.6M315.8 223.9h.5M316 223.4v1.3l.1 .2 .3 .1M317.7 223.9h.5M317.9 223.4v1.3l.1 .2 .3 .1M321.1 224.2a.52 .52 0 0 1 .8-.1 .52 .52 0 0 1 0 .7 .52 .52 0 0 1-.8-.1M321.1 223.4v1.6M322.5 224.4h.9a.51 .51 0 0 0-.7-.3 .51 .51 0 0 0-.2 .7 .51 .51 0 0 0 .7 .1l.2-.2M325.6 224.2l-.3-.3-.4 .1v.3l.7 .4-.3 .3-.5-.3M327.6 223.4v1.6M329 224.2a.5 .5 0 0 0-.7-.1 .5 .5 0 0 0 0 .7 .5 .5 0 0 0 .7-.1M329 223.4v1.6"/>
<path d="M332 223.9v1.1M332.7 223.9l-.4 .1-.3 .4M334.8 224.2a.52 .52 0 0 0-.7-.1 .52 .52 0 0 0 0 .7 .52 .52 0 0 0 .7-.1M336.8 224.2a.52 .52 0 0 1 .7-.1 .52 .52 0 0 1 0 .7 .52 .52 0 0 1-.7-.1M336.8 223.9v1.6M338.2 223.5h.1M338.2 224v1M338.8 224.4h.9a.52 .52 0 0 0-.7-.4 .52 .52 0 0 0-.3 .7 .52 .52 0 0 0 .7 .3l.3-.3M341.1 224.2a.52 .52 0 0 0-.8-.1 .52 .52 0 0 0 0 .7 .52 .52 0 0 0 .8-.1M341.1 223.4v1.6M342.4 223.9h.6M342.7 223.4v1.3v.2l.3 .1"/>
<path d="M346.7 224.2a.5 .5 0 0 0-.7-.1 .5 .5 0 0 0 0 .7 .5 .5 0 0 0 .7-.1M346.7 223.9v1.1M347.3 224.2l.4-.3 .4 .1 .1 1M347.3 223.9v1.1M348.6 223.9l.5 1.1 .4-1.1M349.1 225l-.6 .5M352.2 223.9h.6M352.4 223.4v1.3l.1 .2 .3 .1M353.3 224.2l.4-.3 .3 .1 .1 1M353.3 223.4v1.6M354.6 224.4h1a.51 .51 0 0 0-.7-.3 .51 .51 0 0 0-.3 .7 .51 .51 0 0 0 .8 .1l.2-.2M356.1 223.9v1.1"/>
<path d="M356.7 223.9l-.4 .1-.2 .4M358.9 224.2a.52 .52 0 0 0-.8-.1 .52 .52 0 0 0 0 .7 .52 .52 0 0 0 .8-.1M360.8 224.2l.4-.3 .4 .1 .1 1M360.8 223.9v1.1M363.1 224.2a.52 .52 0 0 0-.8-.1 .52 .52 0 0 0 0 .7 .52 .52 0 0 0 .8-.1M363.6 224.4h.9a.52 .52 0 0 0-.7-.4 .52 .52 0 0 0-.3 .7 .52 .52 0 0 0 .7 .3l.3-.3M365 223.9v1.1M365.6 223.9l-.4 .1-.2 .4M366 224.2l.4-.3 .3 .1 .1 1M366 223.9v1.1M367.5 224.8h.1M383 235.6h4.4"/>
<path d="M118 253.2h116.1v16.3h-116.1zM134.6 253.2v16.3M173.3 253.2v16.3M212.4 253.2v16.3M234.1 259.4h148.9M234.1 249.3h148.9M234.1 254.3h148.9M234.1 244.2h148.9M234.1 240.4h59.5M245.5 240.4v19M263.7 240.4v19M277.6 240.4v19"/>
<path d="M362.9 259.4v5.1M78.8 269.5v4.4M118 261.4h116.1M122.9 269.5v4.4M167 269.5v4.4M211 265.1v8.8M234.1 264.5h148.9M255.2 269.5v4.4M299.2 269.5v4.4M325.6 264.5v5M343.3 269.5v4.4M350.3 264.5v5"/>
<circle cx="275" cy="224.4" r=".52"/>
<circle cx="283.3" cy="224.4" r=".52"/>
<circle cx="314.9" cy="224.4" r=".53"/>
<circle cx="319.1" cy="224.4" r=".52"/>
<circle cx="326.6" cy="224.4" r=".53"/>
<circle cx="331" cy="224.4" r=".53"/>
<circle cx="335.8" cy="224.4" r=".53"/>
<circle cx="343.9" cy="224.4" r=".53"/>
<circle cx="351.4" cy="224.4" r=".52"/>
<circle cx="359.8" cy="224.4" r=".53"/>
</g>
<g fill="#000" stroke="#000" stroke-width=".29">
<path d="M75.3 34.5l2.9-.5v1zM354.7 34l2.9 .5-2.9 .5zM56.7 48.9l.5 2.8h-.9zM68.5 51.4l.5 2.8h-1zM77.9 43.5l2.8-.4v.9zM133.6 43.1l2.9 .4-2.9 .5zM139 43.3l2.8-.4v.9zM162.5 42.9l2.9 .4-2.9 .5zM172.9 43.3l2.8-.4v.9zM196.4 42.9l2.8 .4-2.8 .5zM201.8 43.3l2.8-.5v.9zM215.8 46.3l2.8 .5-2.8 .4z"/>
<path d="M220.4 46.8l2.8-.5v.9zM257.5 42.8l2.8 .5-2.8 .4zM262.9 43.6l2.8-.5v.9zM286.4 43.1l2.9 .5-2.9 .4zM296.7 43.6l2.9-.5v.9zM320.6 43.1l2.8 .5-2.8 .4zM325.9 43.6l2.7-.5v1zM325.9 43.6l2.7-.5v.9zM352.2 43.1l2.8 .5-2.8 .5zM68 74.4h1l-.5 2.8zM68.5 84l.5 2.8h-1zM92.9 84l.3 2.2h-.7z"/>
<path d="M56.3 109.5h.9l-.5 2.9zM68 107h1l-.5 2.8zM75.3 118.4l2.9-.5v.9zM99 117.9l2.8 .5-2.8 .4zM101.8 118.4l2.8-.5v1zM103.6 113.7l2 2-.8 .6zM164.5 114.6l2.9 .4-2.9 .5zM170.9 115l2.8-.4v.9zM175.2 117.9l2.8 .5-2.8 .5zM178 118.4l2.8-.5v1zM185.5 112.4l.5 2.8h-.9zM228.8 102.9l.4 2.2h-.8z"/>
<path d="M252.1 117.9l2.8 .5-2.8 .5zM254.9 118.4l2.8-.5v1zM312.9 103.6l.3 2.2h-.7zM328.3 117.9l2.8 .5-2.8 .5zM331.1 118.4l2.8-.5v.9zM354.7 117.9l2.9 .5-2.9 .4zM77.9 165.3l1.3-.7 1.5 4.2zM102.9 179.8h1l-.6 2.8zM118.5 167.6l1.3 .7-2.8 3.5zM102.2 194.1h1l-.5 2.8zM103.3 183.7l.6 2.8h-1zM102.7 198l.5 2.8h-1z"/>
</g>
<g fill="none" stroke="#f00" stroke-width=".29">
<path d="M281.4 46.2h22.7v11.5l2.4 4.2-4.3-2.2h-20.8zM196.4 74.5h13.5l1.4-.7-.5 1.4v12.3h-14.4zM215.2 153.4h2.8M220.8 153.4v18.3M227.8 153.4v18.3M230.6 153.4h2.9M197.8 169.5l-21.8 .1M204.8 178.4l-8.9 7.7-27.3 .1M209.6 162.2h4.6M217 162.2v9.5M219.7 162.2v9.5M222.5 162.2h2.8"/>
<path d="M223.3 162.3h2.9M229 162.3v9.4M231.7 162.3v9.4M233.8 179.8l8.2 11.3 19.5 .1M234.5 162.3h2.8"/>
</g>
<g fill="none" stroke="#989898" stroke-width=".29">
<path d="M94.2 157.7h2.7M99.5 157.5v6.4M99.5 157.7h6.7M106.2 157.5v6.4M108.8 157.7h2.7M61.7 170.1h14.5M61.7 176.7h14.5M61.9 164.8v2.6M61.9 170.1v6.6M61.9 179.3v2.6M123.7 178.6h7.2M130.7 173.4v2.6"/>
<path d="M130.7 178.6v4M123.7 182.6h7.2M123.7 198h7.2M130.7 185.3v2.6M130.7 192.7v2.6M130.7 198v3.9M121.3 205.7v12.4h-15.7M123.7 201.9h7.2M130.7 204.6v2.6"/>
</g>
<g fill="#000">
<path d="M99.9 21.4h1.7l-.8 2.1-.2 1.3h-.3l.1-.9 .8-2.1h-1.3zM188.4 21.4h1.3v.4h-1l-.2 .9 .8-.1 .5 .8v.9l-.6 .6-.7-.1-.4-.7 .3-.2 .2 .4 .4 .3 .5-.7-.3-.9-.4-.1-.4 .3h-.3zM276.7 21.5l.7-.1 .5 .6-.3 1 .3 .3 .1 .8-.2 .5-.6 .3-.7-.3-.2-.7h.3l.4 .7 .6-.3v-1l-.6-.1v-.4l.5-.2 .1-.5-.5-.4-.4 .6h-.4zM320.8 21.5l.8-.1 .5 .5-.1 .9-1.1 1.6h1.2v.4h-1.7l.2-.8 1.2-1.5-.1-.5-.2-.3-.5 .1-.2 .6h-.4zM363.4 21.4l.3-.1v3.5h-.4v-2.7l-.6 .5v-.4zM36 40.5h1.7v.4h-1.4v1.1h1.2v.4h-1.2v1.6h-.3zM384.3 40.5h1.8v.4h-1.4v1.1h1.2v.4h-1.2v1.6h-.4zM35.9 79.5h1.9v.5h-1.5v1h1.4v.4h-1.4v1.2h1.6v.5h-2zM384.3 79.5h1.9v.5h-1.6v1h1.5v.4h-1.5v1.2h1.6v.5h-1.9zM36.1 168.1l.5-.3h.6l.7 .6v.4l-.3 .1-.3-.7-.6-.1-.3 .2-.3 .6v1.3l.3 .6 .7 .1 .4-.3 .1-.5 .4 .1-.3 .7-.5 .4-.9-.1-.5-.6-.1-1.3zM384.4 168.1l1-.4 .8 .6 .1 .5-.3 .1-.4-.7h-.6l-.6 1v1l.5 .7h.7l.4-.8 .3 .1-.2 .7-.4 .4h-.9l-.6-.7-.2-1.1zM99.9 270h1.7l-.8 2.2-.2 1.3h-.3l.1-1 .8-2.1h-1.3z"/>
<path d="M188.4 270h1.3v.4h-1l-.2 1 .7-.2 .6 .8v.9l-.7 .7-.7-.2-.3-.7 .3-.2 .3 .6 .4 .1 .4-.7v-.6l-.3-.3-1.1 .2zM276.6 270.2l.3-.2 .7 .2 .3 .5-.1 .7a.26 .26 0 0 0-.2 .3 .26 .26 0 0 0 .3 .2l.1 .9-.2 .4-.5 .4-.6-.1-.4-.9 .3-.1 .2 .6 .4 .1 .4-.4 .1-.5-.3-.5-.4 .1v-.4l.6-.4-.1-.5-.5-.3-.3 .7-.4-.1zM320.7 270.3l.8-.3 .6 .6-.1 1-1.1 1.5h1.2v.4h-1.7l.3-.9 1.1-1.5-.1-.5-.3-.3-.5 .3-.1 .5-.4-.1zM363.4 270h.3v3.5h-.4v-2.7l-.6 .5v-.5z"/>
<path d="M58.3 21.6l.7-.3 .6 .7v.5l-.4 .4 .5 .4v.8l-.4 .7-.7 .1-.4-.4-.2-.9 .2-.4a.22 .22 0 0 0 .3-.2 .22 .22 0 0 0-.2-.3l-.2-.7zM58.7 21.7l-.2 .8 .5 .3 .3-.7-.2-.3zM58.6 23.2l-.3 .5 .1 .6 .6 .3 .4-.5v-.6l-.4-.3z"/>
<path d="M144.5 21.5l.7-.1 .5 .7v.1h-.3l-.5-.5-.5 .7-.1 .6 .5-.4h.4l.5 .8-.1 1.1-.7 .4-.6-.3-.3-.7v-1.4zM144.6 23.1l-.2 1 .2 .4 .4 .1 .4-.5v-.7l-.4-.4z"/>
<path d="M233.4 21.3h.2v2.3h.4v.4h-.4v.8h-.3v-.8h-1.1v-.4zM233.3 22l-.8 1.6h.8z"/>
<path d="M35.7 123.6l1.5 .1 .6 .6 .1 1.7-.6 1-1.6 .1zM36.1 124v2.7l1-.1 .4-.7-.1-1.4-.3-.5z"/>
<path d="M384.1 123.6h1.4l.6 .6 .2 1.6-.2 .7-.5 .5-1.5 .1zM384.4 124v2.7l1-.1 .5-.7v-1.2l-.5-.7z"/>
<path d="M35.9 211.8h1.2l.5 .4 .1 .7-.3 .5 .4 .5v.6l-.5 .7-1.4 .1zM36.2 212.2v1l1.1-.1-.1-.8zM36.2 213.7v1.2l1.2-.2 .1-.6-.2-.3z"/>
<path d="M384.2 211.8h1.3l.5 .5v.8l-.3 .3 .4 .3 .1 .6-.4 .9-1.6 .1zM384.6 212.2v1l1.1-.1-.2-.8zM384.6 213.7v1.2l1.2-.2-.1-.9z"/>
<path d="M36.5 250.9h.4l1 3.5h-.3l-.4-1.1h-1l-.3 1.1h-.4zM36.7 251.2l-.4 1.7h.8z"/>
<path d="M384.9 250.9h.3l1.1 3.5h-.4l-.3-1.1h-1.1l-.3 1.1h-.3zM385 251.2l-.4 1.7h.9z"/>
<path d="M58.3 270.3l.8-.3 .5 .5v.7l-.4 .4 .5 .4v.8l-.3 .6-.7 .2-.4-.2-.3-.7 .2-.8a.28 .28 0 0 0 .3-.3 .28 .28 0 0 0-.3-.3zM58.4 270.9a.5 .5 0 0 0 1 0 .5 .5 0 0 0-1 0zM58.6 271.8l-.3 .5 .1 .6 .3 .3h.4l.3-.4v-.7l-.3-.3z"/>
<path d="M144.3 270.3l.4-.3h.5l.5 .7-.3 .2-.1-.4-.5-.2-.4 .7-.1 .7 .3-.4 .5-.1 .6 .7v1l-.6 .7-.7-.3-.3-.5-.1-1.7zM144.6 271.7l-.2 .5v.6l.6 .4 .3-.2 .1-1-.4-.4z"/>
<path d="M233.4 270h.2v2.2h.4v.5h-.4v.8h-.3v-.8h-1.1v-.5zM233.3 270.7l-.8 1.5h.8z"/>
</g>
<g fill="#dbdbdb" stroke="#dbdbdb" stroke-width=".29">
<path d="M232.8 175.2h15z"/>
<path d="M232.8 175.2h15v1.7z"/>
<path d="M232.8 176.9h15zM232.8 175.2l15 1.7h-15z"/>
<path d="M198.6 175.2v1.7h17.2zM198.6 175.2h17.2v1.7z"/>
</g>
<g fill="#f00" stroke="#f00" stroke-width=".29">
<path d="M218 152.9l2.8 .5-2.8 .5z"/>
<path d="M227.8 153.4l2.8-.5v1z"/>
<path d="M219.7 162.2l2.8-.4v.9z"/>
<path d="M214.2 161.8l2.8 .4-2.8 .5z"/>
<path d="M226.2 161.8l2.8 .5-2.8 .5z"/>
<path d="M231.7 162.3l2.8-.5v1z"/>
<path d="M204.6 178.1l1.9-1.2-1.5 1.7z"/>
<path d="M197.8 169.2l2.2 .3-2.2 .4z"/>
<path d="M232.5 178.1l1.6 1.5-.6 .4z"/>
</g>
<path d="M27.3 18v261.4" fill="none" stroke="#0f0" stroke-width=".29"/>
<text font-size="7.4" x="68" y="235.3">DETAIL VIEW OF 'A'.</text>
<g font-size="4.9">
<text x="135.3" y="183.1" transform="rotate(-90 135.3 183.1)">30</text>
<text x="203.2" y="196">DETAIL VIEW 'D'</text>
<text x="135.3" y="202.4" transform="rotate(-90 135.3 202.4)">30</text>
</g>
<g font-size="4.9" fill="#f00">
<text x="127.6" y="191.8">116</text>
<text x="85.4" y="218.8">MS FLAT</text>
<text x="86.8" y="224.7">50X8mm</text>
</g>
<g font-size="4.6">
<text x="238.9" y="236.4">SLIDING GATE LEAF 01</text>
<text x="119.1" y="259.2">SR NO</text>
<text x="138.9" y="259.2">CLEAR WIDTH</text>
<text x="177.6" y="259.2">CLEAR HEIGHT</text>
<text x="216.7" y="259.2">QTY.</text>
<text x="124.7" y="267.4">1</text>
<text x="142.8" y="267">8000mm</text>
<text x="182.8" y="267.4">1800mm</text>
<text x="216.2" y="267.4">01 NOS</text>
</g>
<text font-size="4.4" fill="#f00" x="306.9" y="65.4">'B'</text>
<g font-size="4.4">
<text x="96.8" y="151">50mm</text>
<text x="98.2" y="156.2">GAP</text>
<text x="55.6" y="179.6" transform="rotate(-90 55.6 179.6)">50mm</text>
<text x="60.7" y="178.2" transform="rotate(-90 60.7 178.2)">GAP</text>
</g>
<g font-size="3.9">
<text x="208.8" y="35.9">8000mm</text>
<text x="338.7" y="230.8">NIHVA TECHNOLOGIES</text>
<text x="344.5" y="235.2">PVT. LTD. PUNE</text>
</g>
<g font-size="3.9" fill="#f00">
<text x="211.3" y="74.3">'A'</text>
<text x="55" y="148.7">MS TUBE</text>
<text x="46.5" y="153.5">72X72X3.2mm</text>
<text x="122.2" y="156">25X25X3.2mm</text>
<text x="130.7" y="151.3">MS TUBE</text>
<text x="220.9" y="154.8">100</text>
<text x="170.3" y="167.9">72X72X3.2mm</text>
<text x="178.7" y="163.2">MS TUBE</text>
<text x="205.4" y="163.6">40</text>
<text x="237.3" y="163.7">40</text>
<text x="170.4" y="185.7">25X25X3.2mm</text>
<text x="178.8" y="181">MS TUBE</text>
<text x="240.3" y="185.7">MS FLATS</text>
<text x="244.4" y="190.3">50x8mm</text>
</g>
<text font-size="3.7" x="234.2" y="221">NOTE:-WHEEL BRACKET PROFILE ONLY LASER CUTTING.</text>
<g font-size="3.5">
<text x="295.5" y="248">CLIENT -</text>
<text x="295.7" y="253">PROJECT -</text>
<text x="295.1" y="258.1">SITE LOCATION -</text>
<text x="295.3" y="263.1">DWG. NO. : NIHVA/17-18/VDR/0270/R01.</text>
<text x="364.5" y="263.1">REV- 01</text>
<text x="294.6" y="268.2">SCALE: NTS</text>
<text x="326.6" y="268.2">WT:</text>
<text x="351.8" y="268.2">SHEET: 01 OF 01</text>
</g>
<text font-size="3" x="234.8" y="262.8">If any queries contact : design@nihva.com</text>
<g font-size="2.9">
<text x="103.8" y="44.6">1660</text>
<text x="149.7" y="44.4">748</text>
<text x="166.7" y="44.4">212</text>
<text x="225.9" y="47.8">50mm GAP</text>
<text x="227.4" y="44.3">1660</text>
<text x="273.6" y="44.6">748</text>
<text x="290.6" y="44.6">212</text>
<text x="307.6" y="44.6">755</text>
<text x="338" y="44.6">827</text>
<text x="66.1" y="65.3">732</text>
<text x="50.9" y="81.6">1800mm</text>
<text x="66" y="82.2">192</text>
<text x="66.1" y="97.9">732</text>
<text x="80" y="124">MS FLAT</text>
<text x="115.3" y="123.4">WHEEL</text>
<text x="203.8" y="123.4">MS TUBE</text>
<text x="80.7" y="127.6">50X8mm</text>
<text x="111.1" y="127">BRACKET.</text>
<text x="164.1" y="130">72X72X3.2mm</text>
<text x="170.5" y="126.5">MS TUBE</text>
<text x="197.4" y="127">25X25X3.2mm</text>
<text x="281.4" y="131.5">25X25X3.2mm</text>
<text x="287.8" y="127.9">MS TUBE</text>
<text x="345.3" y="238.2">Tel : 020 66304033</text>
<text x="249.7" y="243.5">NAME</text>
<text x="267.1" y="243.5">SIGN</text>
<text x="281" y="243.5">DATE</text>
<text x="342.8" y="243.9">Website:- www.nihva.com</text>
<text x="343.6" y="241.2">Email:- info@nihva.com</text>
<text x="247.5" y="247.8">SURAJ</text>
<text x="277.9" y="247.6">03-04-2018</text>
<text x="247.4" y="252.4">OMKAR</text>
<text x="247.5" y="257.3">SHEKHAR</text>
<text x="277.9" y="252.6">03-04-2018</text>
<text x="277.9" y="257.7">03-04-2018</text>
</g>
<g font-size="2.6">
<text x="234.7" y="247.9">DRAWN</text>
<text x="119.5" y="252">REV01:-A).IN INTERMEDIATE PORTIONS FLATS REPLACED TUBE.</text>
<text x="234.6" y="252.3">CHECK</text>
<text x="234.7" y="257.3">APPRD.</text>
</g>
<g font-size="2.5">
<text x="184" y="44.2">748</text>
<text x="323.2" y="44.4">70</text>
<text x="86.5" y="119.3">750</text>
<text x="137.2" y="119.3">2160</text>
<text x="167" y="115.9">100</text>
<text x="213.7" y="119.3">2180</text>
<text x="281.2" y="119.3">2160</text>
<text x="342.3" y="119.3">750</text>
<text x="95.2" y="190.2">8mm</text>
<text x="105.4" y="192.2">8mm</text>
<text x="235.8" y="230">TITLE</text>
<text x="243.4" y="267.9">ALL DIMENSION ARE IN mm</text>
</g>
</svg>
